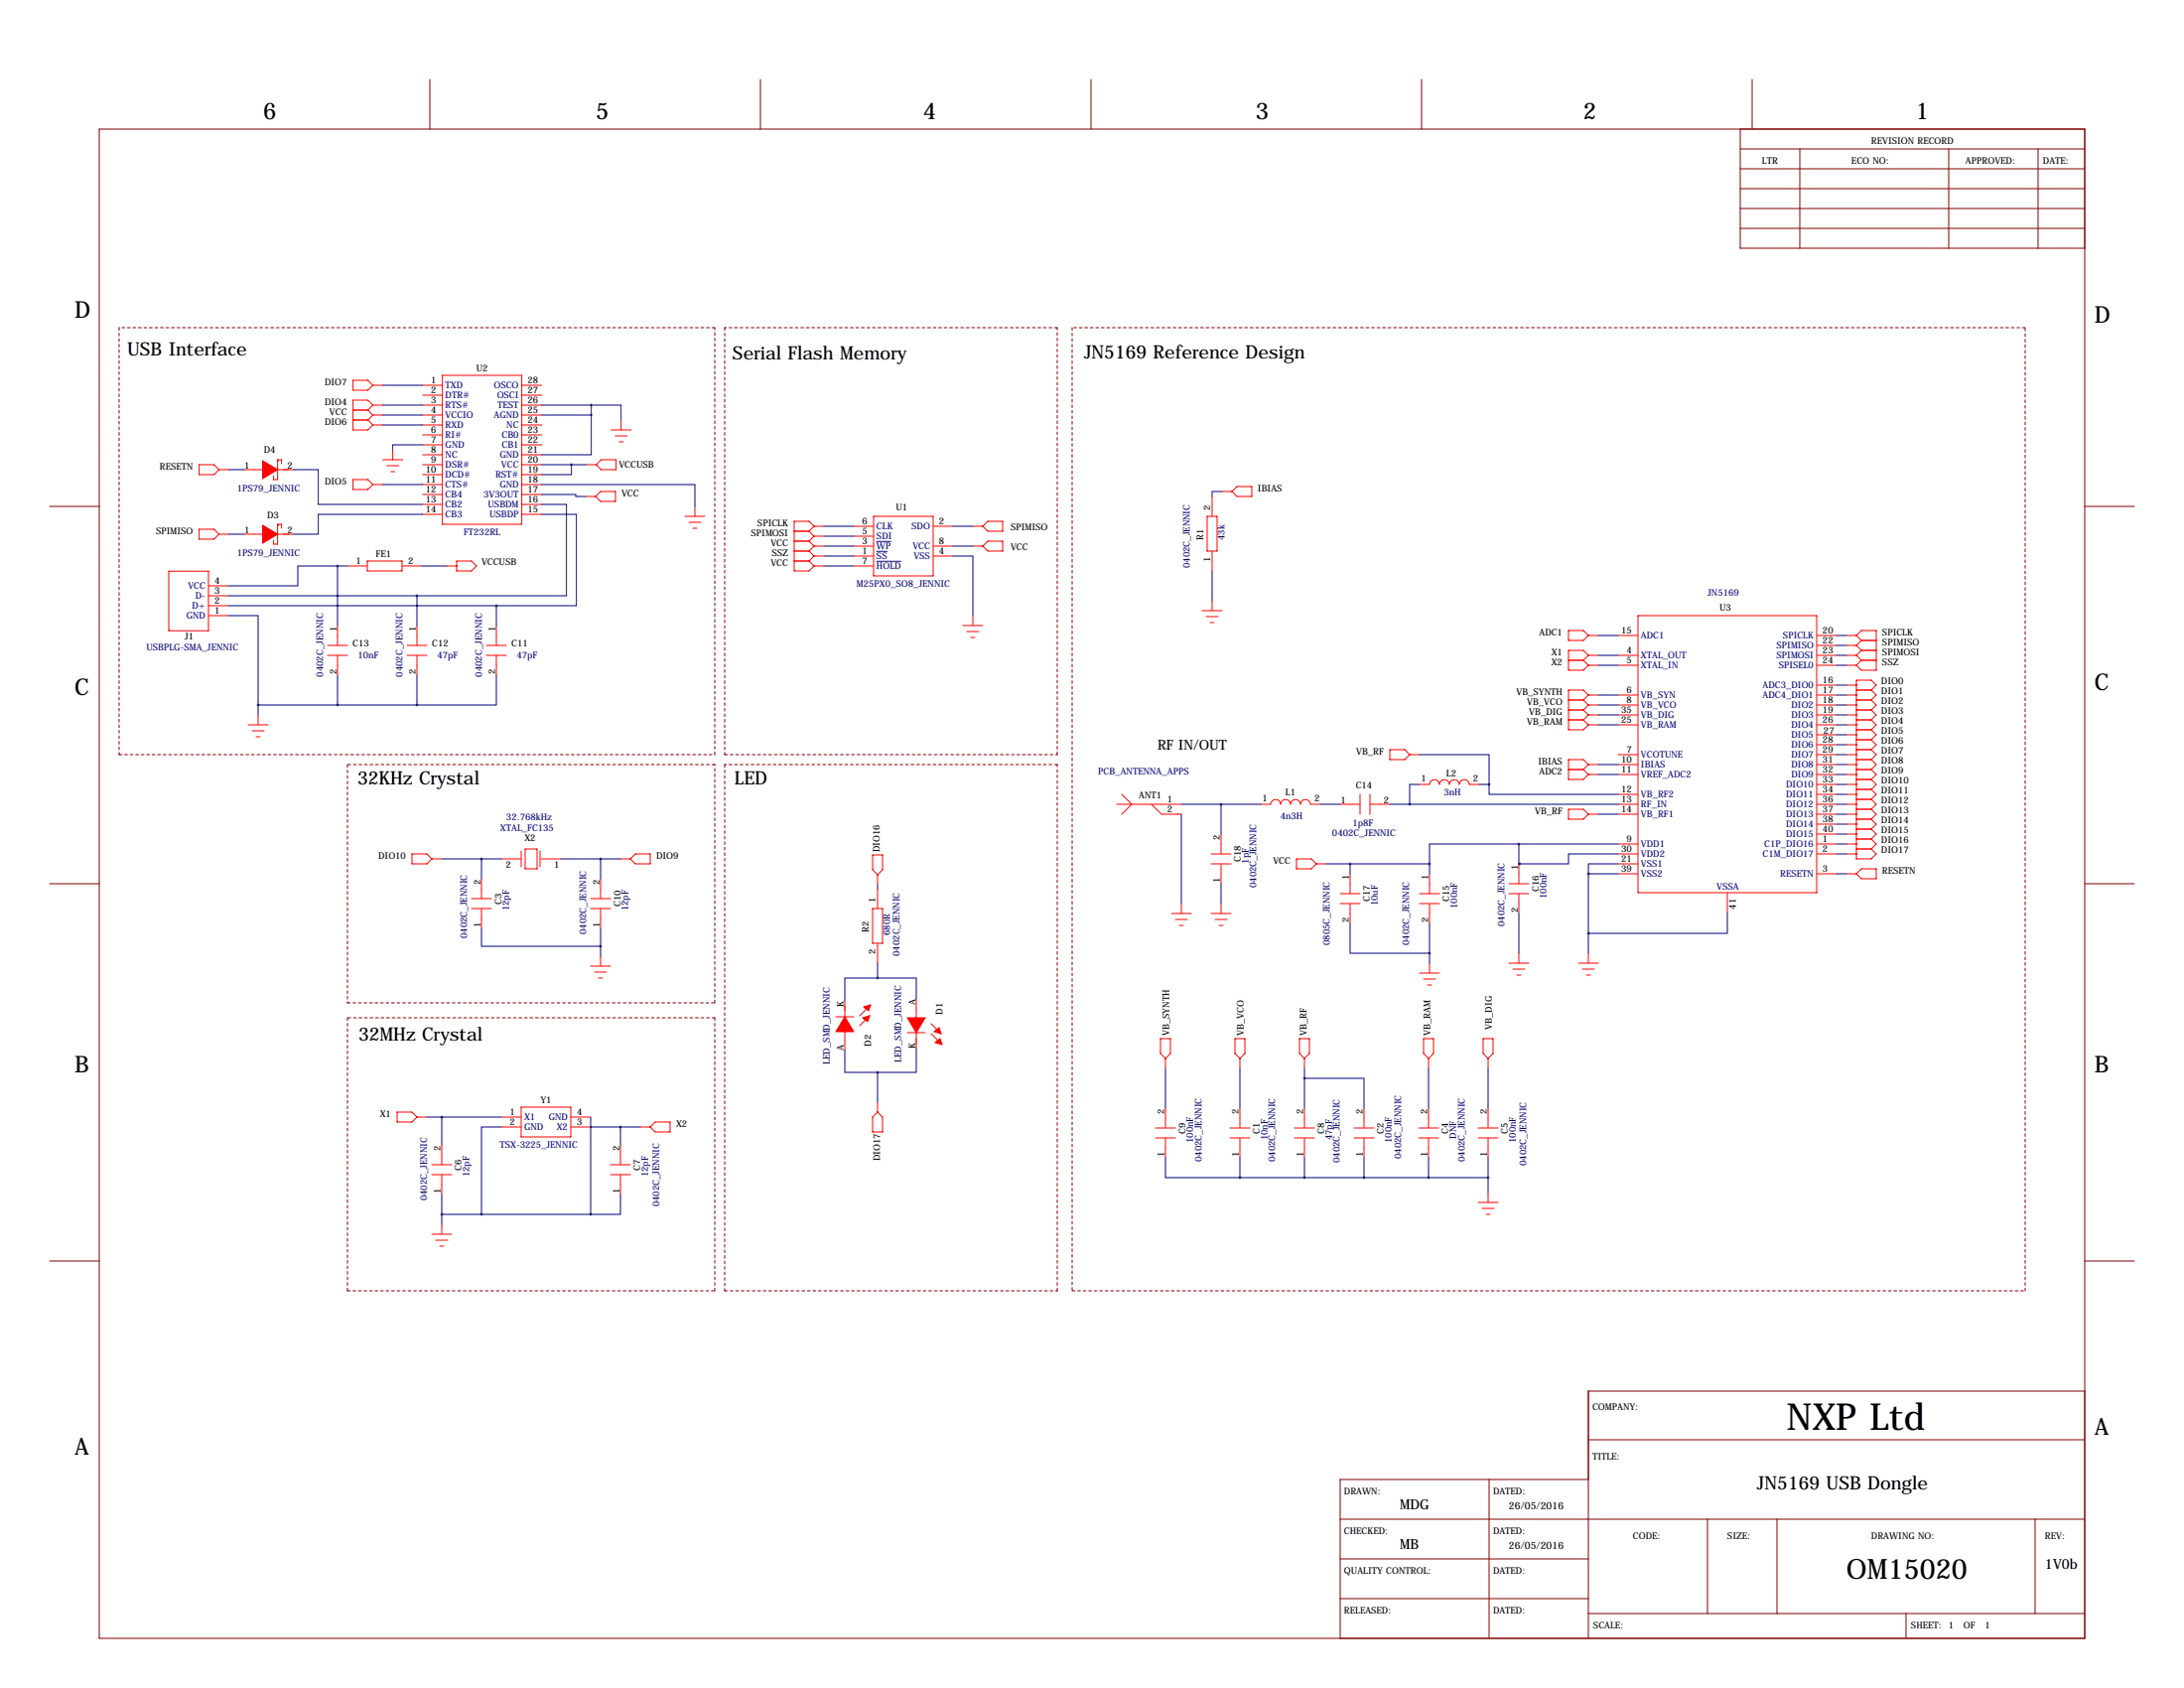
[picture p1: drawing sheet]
<svg xmlns="http://www.w3.org/2000/svg" width="559mm" height="432mm" viewBox="0 0 559 432" stroke-linecap="round" stroke-linejoin="round" font-family="sans-serif">
<g fill="none" stroke="#800000" stroke-width=".25">
<path d="M25.4 33h508v386.1h-508zM110 20.3v12.7M194.6 20.3v12.7M279.1 20.3v12.7M363.7 20.3v12.7M445.3 33v30.5h88.1M445.3 38.1h88.1M448.3 20.3v12.7M460.5 38.1v25.4M498.6 38.1v25.4M521.5 38.1v25.4M445.3 58.4h88.1"/>
<path d="M445.3 53.3h88.1M445.3 43.2h88.1M445.3 48.3h88.1M12.7 129.5h12.7M533.4 129.5h12.7M12.7 226.1h12.7M533.4 226.1h12.7M12.7 322.6h12.7M533.4 322.6h12.7M533.4 355.9h-127v63.2M381 378.5v40.6M406.4 378.5h-63.5v40.6"/>
<path d="M406.4 368.3h127M342.9 388.6h190.5M342.9 398.8h63.5M436.9 388.6v24.1M454.7 388.6v24.1M520.7 388.6v24.1M342.9 408.9h63.5M406.4 412.7h127M487.7 412.7v6.4"/>
</g>
<g fill="none" stroke="#800000" stroke-width=".25" stroke-dasharray=".7 .7">
<path d="M30.5 83.8v109.2M182.9 83.8h-152.4M185.4 83.8v109.2M270.5 83.8h-85.1M274.3 83.8v246.4M518.2 83.8h-243.9M30.5 193h152.4M88.9 195.6v60.9M182.9 193v-109.2M182.9 195.6h-94M185.4 193h85.1M185.4 195.6v134.6"/>
<path d="M270.5 193v-109.2M270.5 195.6h-85.1M88.9 256.5h94M182.9 256.5v-60.9M88.9 260.3v69.9M182.9 260.3h-94M88.9 330.2h94M182.9 330.2v-69.9M185.4 330.2h85.1M270.5 330.2v-134.6M274.3 330.2h243.9M518.2 330.2v-246.4"/>
</g>
<g fill="none" stroke="#f00" stroke-width=".25">
<path d="M90.3 97.3h3.8l1.3 1.3-1.3 1.2h-3.8zM95.4 98.6h2.5M108.1 98.6h5.1M113.2 96h20.3v38.1h-20.3zM133.5 98.6h5.1M51 118.9h3.8l1.2 1.2-1.2 1.3h-3.8zM71 117.9h.1M72 118.6v-1h-1v5.1h-1v-1M90.3 107.4h3.8M90.3 104.9h3.8M94.1 107.4l1.3 1.3M94.1 104.9l1.3 1.3"/>
<path d="M95.4 103.6h2.5M95.4 106.2h2.5M95.4 108.7h2.5M95.4 103.6l-1.3-1.2h-3.8v7.6h3.8l1.3-1.3M95.4 103.6l-1.3 1.3M95.4 106.2l-1.3 1.2M97.9 117.6h5.1M99 119.1h3M100.5 115.1v2.5M108.1 101.1h5.1M108.1 103.6h5.1M108.1 106.2h5.1"/>
<path d="M108.1 108.7h5.1M108.1 111.3h5.1M108.1 113.8h5.1M108.1 116.3h5.1M108.1 118.9h5.1M133.5 101.1h5.1M133.5 103.6h5.1M133.5 106.2h5.1M133.5 108.7h5.1M133.5 111.3h5.1M133.5 113.8h5.1M133.5 116.3h5.1"/>
<path d="M133.5 118.9h5.1M150 118.9h2.6M153.8 117.6h3.8v2.5h-3.8l-1.2-1.2zM156.4 110h5M157.4 111.5h3M158.4 113h1M158.9 107.4v2.6M51 135.4h3.8l1.2 1.3-1.2 1.2h-3.8zM56 120.1h2.6M56 136.7h2.6M62.4 120.1h12.7M62.4 136.7h12.7"/>
<path d="M71 134.4h.1M72 135.1v-1h-1v5.1h-1v-1M90.3 122.7h3.8l1.3 1.3-1.3 1.2h-3.8zM95.4 124h2.5M100 120.6h1M108.1 121.4h5.1M108.1 124h5.1M108.1 126.5h5.1M108.1 129h5.1M108.1 131.6h5.1M133.5 121.4h5.1M133.5 124h5.1"/>
<path d="M133.5 126.5h5.1M133.5 129h5.1M133.5 131.6h5.1M149.9 127h2.5M152.4 127l1.3-1.3h3.8v2.6h-3.8zM175.3 132.1h5M176.3 133.6h3M177.3 135.1h1M177.8 129.5v2.6M203.2 138.4h3.8M203.2 135.9h3.8M207 135.9l1.3 1.3"/>
<path d="M207 138.4l1.3 1.3M208.3 134.6l-1.3-1.3h-3.8v12.7h3.8l1.3-1.2M208.3 134.6h2.5M208.3 137.2h2.5M208.3 139.7h2.5M208.3 137.2l-1.3 1.2M208.3 134.6l-1.3 1.3M208.3 139.7l-1.3 1.3M218.4 134.6h5.1M218.4 137.2h5.1M218.4 139.7h5.1M223.5 132.1h15.3v15.2h-15.3z"/>
<path d="M238.8 134.6h5M238.8 139.7h5M248.9 134.6h2.6M248.9 139.7h2.6M251.5 139.7l1.2-1.3h3.8v2.6h-3.8zM251.5 134.6l1.2-1.3h3.8v2.6h-3.8zM308.9 132.1h2.5v8.9h-2.5zM310.1 127v5.1M312.7 125.7h2.5M316.5 124.5h3.8v2.5h-3.8l-1.3-1.3zM43.2 146.1h10.1v15.2h-10.1zM53.3 157.5h5.1"/>
<path d="M53.3 154.9h5.1M53.3 152.4h5.1M53.3 149.9h5.1M88.9 144.8h5.1M94 143.5h8.9v2.5h-8.9zM102.9 144.8h5M114.3 144.8h2.5M116.8 143.5h3.8l1.3 1.3-1.3 1.2h-3.8zM203.2 143.5h3.8M203.2 141h3.8M207 141l1.3 1.2M207 143.5l1.3 1.3"/>
<path d="M208.3 144.8h2.5M208.3 142.2h2.5M208.3 142.2l-1.3 1.3M218.4 144.8h5.1M218.4 142.2h5.1M238.8 142.2h5M248.9 157.5v2.5M307.6 156.2h5.1M308.6 157.7h3.1M309.6 159.3h1M310.1 141v5M310.1 153.7v2.5"/>
<path d="M419.1 157.5h45.7v70.8h-45.7zM83.8 167.6h5.1M83.8 165.1h5.1M86.4 160v5.1M86.4 167.6v5.1M104.1 167.6h5.1M104.1 165.1h5.1M106.7 160v5.1M106.7 167.6v5.1M124.5 167.6h5M124.5 165.1h5M127 160v5.1"/>
<path d="M127 167.6v5.1M246.4 160h5.1M247.4 161.5h3M248.4 163.1h1M401.3 161.3h3.8l1.3 1.3-1.3 1.2h-3.8zM401.3 179.1h3.8M401.3 168.9h3.8M405.1 179.1l1.3 1.2M405.1 168.9l1.3 1.3M406.4 167.6h2.5M406.4 170.2h2.5M406.4 177.8h2.5"/>
<path d="M406.4 162.6h2.5M406.4 167.6l-1.3-1.2h-3.8v5h3.8l1.3-1.2M406.4 177.8l-1.3-1.3h-3.8v10.2h3.8l1.3-1.3M406.4 177.8l-1.3 1.3M406.4 167.6l-1.3 1.3M414 167.6h5.1M414 170.2h5.1M414 177.8h5.1M414 162.6h5.1M464.8 167.6h5.1M464.8 165.1h5.1M464.8 170.2h5.1"/>
<path d="M464.8 177.8h5.1M464.8 162.6h5.1M464.8 175.3h5.1M472.4 167.6h2.6M472.4 165.1h2.6M472.4 170.2h2.6M472.4 177.8h2.6M472.4 162.6h2.6M472.4 175.3h2.6M475 179.1h3.8M475 176.5h3.8M475 162.6l1.2-1.3h3.9v10.1h-3.9l-1.2-1.2"/>
<path d="M475 162.6l1.2 1.2M475 165.1l1.2 1.3M475 167.6l1.2 1.3M476.2 168.9h3.9M476.2 166.4h3.9M476.2 163.8h3.9M476.2 163.8l-1.2 1.3M476.2 166.4l-1.2 1.2M476.2 168.9l-1.2 1.3M478.8 176.5l1.3-1.2-1.3-1.3h-3.8v45.7h3.8l1.3-1.3-1.3-1.2M478.8 176.5l1.3 1.3-1.3 1.3M478.8 179.1l1.3 1.2-1.3 1.3"/>
<path d="M63.5 185.4h5.1M64.5 186.9h3.1M65.5 188.5h1M66 182.9v2.5M355.6 191.8h3.8l1.3 1.2-1.3 1.3h-3.8zM360.7 193h2.5M401.3 181.6h3.8M401.3 184.1h3.8M401.3 196.8h3.8M405.1 181.6l1.3 1.3M405.1 184.1l1.3 1.3M405.1 196.8l1.3 1.3"/>
<path d="M406.4 180.3h2.5M406.4 195.6h2.5M406.4 198.1h2.5M406.4 185.4h2.5M406.4 182.9h2.5M406.4 195.6l-1.3-1.3h-3.8v5.1h3.8l1.3-1.3M406.4 180.3l-1.3 1.3M406.4 182.9l-1.3 1.2M406.4 195.6l-1.3 1.2M414 193h5.1M414 180.3h5.1M414 195.6h5.1"/>
<path d="M414 198.1h5.1M414 185.4h5.1M414 182.9h5.1M464.8 193h5.1M464.8 180.3h5.1M464.8 195.6h5.1M464.8 198.1h5.1M464.8 185.4h5.1M464.8 182.9h5.1M464.8 188h5.1M464.8 190.5h5.1M472.4 193h2.6"/>
<path d="M472.4 180.3h2.6M472.4 195.6h2.6M472.4 198.1h2.6M472.4 185.4h2.6M472.4 182.9h2.6M472.4 188h2.6M472.4 190.5h2.6M475 194.3h3.8M475 191.8h3.8M475 181.6h3.8M475 184.1h3.8M475 186.7h3.8"/>
<path d="M475 196.8h3.8M475 199.4h3.8M475 189.2h3.8M478.8 181.6l1.3 1.3-1.3 1.2M478.8 184.1l1.3 1.3-1.3 1.3M478.8 186.7l1.3 1.3-1.3 1.2M478.8 189.2l1.3 1.3-1.3 1.3M478.8 191.8l1.3 1.2-1.3 1.3M478.8 194.3l1.3 1.3-1.3 1.2M478.8 196.8l1.3 1.3-1.3 1.3M478.8 199.4l1.3 1.3-1.3 1.2M105.4 218.4h3.8l1.3 1.3-1.3 1.3h-3.8z"/>
<path d="M110.5 219.7h2.5M128.3 219.7h5M133.3 217.7v4M134.4 217.2h3v5h-3zM138.2 217.7v4M138.4 219.7h5.1M158.7 219.7h2.6M161.3 219.7l1.3-1.3h3.8v2.6h-3.8zM223.3 218.7h2.5v3.8l-1.3 1.3-1.2-1.3zM285.8 205.7h16.5M287 203.2l2.6 2.5-2.6 2.6M294.6 205.7l2.6 2.6h5.1"/>
<path d="M301.2 208.3h.1M309.9 218.4h5.1M312.4 213.4v5M322.6 205.7h2.5a1.27 1.27 0 0 1 1.3-1.2 1.27 1.27 0 0 1 1.3 1.2 1.27 1.27 0 0 1 1.2-1.2 1.27 1.27 0 0 1 1.3 1.2 1.27 1.27 0 0 1 1.3-1.2 1.27 1.27 0 0 1 1.2 1.2 1.27 1.27 0 0 1 1.3-1.2 1.27 1.27 0 0 1 1.3 1.2h2.5M331.7 219.7h3.8l1.3 1.3-1.3 1.2h-3.8zM342.9 205.7h5.1M348 203.2v5.1M350.5 205.7h5.1M350.5 203.2v5.1M363.2 200.7l2.6-.1a1.27 1.27 0 0 1 1.2-1.2 1.27 1.27 0 0 1 1.3 1.3 1.27 1.27 0 0 1 1.3-1.3 1.27 1.27 0 0 1 1.2 1.3 1.27 1.27 0 0 1 1.3-1.3 1.27 1.27 0 0 1 1.3 1.3 1.27 1.27 0 0 1 1.2-1.3 1.27 1.27 0 0 1 1.3 1.3h2.6M401.3 207h3.8l1.3 1.3-1.3 1.2h-3.8zM406.4 208.3h2.5"/>
<path d="M414 205.7h5.1M414 215.9h5.1M414 218.4h5.1M414 203.2h5.1M414 208.3h5.1M464.8 205.7h5.1M464.8 200.7h5.1M464.8 215.9h5.1M464.8 218.4h5.1M464.8 203.2h5.1M464.8 208.3h5.1M464.8 210.8h5.1"/>
<path d="M464.8 213.4h5.1M472.4 205.7h2.6M472.4 200.7h2.6M472.4 215.9h2.6M472.4 218.4h2.6M472.4 203.2h2.6M472.4 208.3h2.6M472.4 210.8h2.6M472.4 213.4h2.6M475 217.2h3.8M475 209.5h3.8M475 207h3.8"/>
<path d="M475 201.9h3.8M475 204.5h3.8M475 212.1h3.8M475 214.6h3.8M478.8 201.9l1.3 1.3-1.3 1.3M478.8 204.5l1.3 1.2-1.3 1.3M478.8 207l1.3 1.3-1.3 1.2M478.8 209.5l1.3 1.3-1.3 1.3M478.8 212.1l1.3 1.3-1.3 1.2M478.8 214.6l1.3 1.3-1.3 1.3M120.6 232.4h5.1M120.6 229.9h5.1"/>
<path d="M123.2 224.8v5.1M123.2 232.4v5.1M151.1 232.4h5.1M151.1 229.9h5.1M153.7 224.8v5.1M153.7 232.4v5.1M223.3 232.4h2.5v8.9h-2.5zM224.5 223.8v2.5M224.5 227.3v5.1M299.7 233.7h5.1M300.7 235.2h3.1M301.8 236.7h1"/>
<path d="M302.3 231.1v2.6M309.9 221h5.1M309.9 233.7h5.1M310.9 235.2h3M311.9 236.7h1M312.4 221v5.1M312.4 231.1v2.6M336.8 221h2.5M342.9 231.1h5.1M342.9 228.6h5.1M345.4 223.5v5.1M345.4 231.1v5.1"/>
<path d="M363.2 231.1h5.1M363.2 228.6h5.1M365.8 223.5v5.1M365.8 231.1v5.1M386.1 228.6h5.1M386.1 226.1h5.1M388.6 221v5.1M388.6 228.6v5.1M414 223.5h5.1M414 221h5.1M442 228.3v5.1M464.8 223.5h5.1"/>
<path d="M472.4 223.5h2.6M476.2 222.2h3.9v2.6h-3.9l-1.2-1.3zM151.1 247.1h5.1M152.1 248.7h3.1M153.2 250.2h1M153.7 244.6v2.5M216.2 256v12.7M222.5 259.8l-2.5 2.6M222.5 257.3l-2.5 2.5M224.5 241.3v5.1M234.4 255.5v12.7M363.2 248.9h5.1"/>
<path d="M364.2 250.4h3.1M365.3 252h1M365.8 246.4v2.5M386.1 246.4h5.1M387.1 247.9h3M388.1 249.4h1M388.6 243.8v2.6M403.9 246.4h5M404.9 247.9h3M405.9 249.4h1M406.4 243.8v2.6M213.9 260.1h4.5"/>
<path d="M232.2 264.2h4.5M238.3 261.9l2.5 2.5M238.3 264.4l2.5 2.6M296.9 265.7h2.6v3.8l-1.3 1.3-1.3-1.3zM298.2 270.8v2.5M316 265.7h2.5v3.8l-1.3 1.3-1.2-1.3zM317.2 270.8v2.5M332.5 265.7h2.5v3.8l-1.2 1.3-1.3-1.3zM333.8 270.8v2.5M364.2 265.7h2.6v3.8l-1.3 1.3-1.3-1.3zM365.5 270.8v2.5M379.5 265.7h2.5v3.8l-1.3 1.3-1.2-1.3z"/>
<path d="M380.7 270.8v2.5M101.6 284.5h3.8l1.3 1.3-1.3 1.2h-3.8zM106.7 285.8h2.5M110.5 297.9h5.1M113 292.9v5M128.3 285.8h5M128.3 288.3h5M133.3 283.2h12.7v7.6h-12.7zM146 285.8h5.1M146 288.3h5.1M156.2 297.9h5.1M158.7 292.9v5"/>
<path d="M163.8 288.3h2.6M167.6 287h3.8v2.6h-3.8l-1.2-1.3zM224.5 284.5l1.3 1.3v3.8h-2.5v-3.8zM224.5 281.9v2.6M295.7 291.1h5M295.7 288.5h5M298.2 283.5v5M298.2 291.1v5.1M314.7 291.1h5.1M314.7 288.5h5.1M317.2 283.5v5M317.2 291.1v5.1"/>
<path d="M331.2 291.1h5.1M331.2 288.5h5.1M333.8 283.5v5M333.8 291.1v5.1M346.5 291.1h5M346.5 288.5h5M349 283.5v5M349 291.1v5.1M363 291.1h5M363 288.5h5M365.5 283.5v5M365.5 291.1v5.1"/>
<path d="M378.2 291.1h5.1M378.2 288.5h5.1M380.7 283.5v5M380.7 291.1v5.1M110.5 300.5h5.1M110.5 315.7h5.1M111.5 317.2h3.1M112.5 318.8h1M113 300.5v5.1M113 313.2v2.5M156.2 300.5h5.1M158.7 300.5v5.1"/>
<path d="M378.2 307.6h5.1M379.2 309.1h3.1M380.2 310.6h1.1M380.7 305.1v2.5"/>
</g>
<g fill="#f00" stroke="#f00" stroke-width=".25">
<path d="M67.2 120.1h3.8l-3.8 2.3z"/>
<path d="M67.2 117.9l3.8 2.2h-3.8z"/>
<path d="M67.2 136.7h3.8l-3.8 2.2z"/>
<path d="M67.2 134.4l3.8 2.3h-3.8z"/>
<path d="M232.2 260.3h2.2v3.9z"/>
<path d="M234.4 260.3h2.3l-2.3 3.9z"/>
<path d="M239.3 263.7l1-.8 .5 1.5-1.8-.5z"/>
<path d="M239.3 266.7l1.2-1 .5 1.5z"/>
<path d="M216.2 260.1v3.8h-2.3z"/>
<path d="M216.2 260.1l2.2 3.8h-2.2z"/>
<path d="M220.7 260.3l1.8-.5-.5 1.6z"/>
<path d="M221 257.6l1.8-.6-.6 1.6z"/>
</g>
<g fill="none" stroke="#000080" stroke-width=".25">
<path d="M97.9 98.6h10.2M97.9 108.7h10.2M97.9 103.6h10.2M97.9 106.2h10.2M108.1 113.8h-7.6v1.3M138.6 103.6h12.7M138.6 106.2h12.7M138.6 118.9h11.4M146.2 118.9v2.5h-7.6M151.3 103.6h7.6v3.8M151.3 106.2v10.1h-12.7M151.3 103.6v2.6"/>
<path d="M58.6 120.1h3.8M58.6 136.7h3.8M75.1 120.1h6.3v8.9h26.7M97.9 124h10.2M108.1 131.6h-26.7v5.1h-6.3M138.6 126.5h8.7v.5h2.6M138.6 124h39.2v5.5M138.6 131.6h8.9v23.3h-20.5M138.6 129h6.3v23.4h-38.2M210.8 137.2h7.6M210.8 134.6h7.6M210.8 139.7h7.6"/>
<path d="M224.3 138.5h3.6M243.8 134.6h5.1M243.8 139.7h5.1M312.7 125.7h-2.6v1.3M58.4 157.5h7.6v22.8M58.4 154.9h68.6M58.4 152.4h48.3M86.4 144.8h-10.2v5.1h-17.8M86.4 144.8h2.5M86.4 144.8v15.2M106.7 152.4v7.6M107.9 144.8h6.4"/>
<path d="M127 154.9v5.1M210.8 144.8h7.6M210.8 142.2h7.6M224.3 141h2.7M224.3 143.6h6.2M243.8 142.2h5.1v15.3M310.1 146v7.7M86.4 172.7v7.6M106.7 172.7v7.6M127 172.7v7.6h-20.3M408.9 177.8h5.1M408.9 167.6h5.1"/>
<path d="M408.9 170.2h5.1M408.9 162.6h5.1M469.9 177.8h2.5M469.9 167.6h2.5M469.9 170.2h2.5M469.9 162.6h2.5M469.9 165.1h2.5M469.9 175.3h2.5M66 180.3v2.6M66 180.3h40.7M363.2 193h17.8v7.7M408.9 180.3h5.1"/>
<path d="M408.9 182.9h5.1M408.9 185.4h5.1M408.9 195.6h5.1M408.9 198.1h5.1M469.9 180.3h2.5M469.9 182.9h2.5M469.9 185.4h2.5M469.9 195.6h2.5M469.9 198.1h2.5M469.9 188h2.5M469.9 190.5h2.5M469.9 193h2.5"/>
<path d="M113 219.7h15.3M123.2 219.7v5.1M143.5 219.7h15.2M153.7 219.7v5.1M302.3 205.7h20.3M302.3 208.3v22.8M312.4 205.7v7.7M337.8 205.7h5.1M355.6 205.7h58.4M363.2 200.7h-2.5v5M378.5 200.7h2.5M381 200.7v2.5h33"/>
<path d="M388.6 215.9h-22.8v5.1M388.6 215.9v5.1h.3M388.6 215.9h25.4M408.9 208.3h5.1M414 218.4h-12.7v2.6h-12.4M469.9 205.7h2.5M469.9 200.7h2.5M469.9 208.3h2.5M469.9 215.9h2.5M469.9 203.2h2.5M469.9 210.8h2.5M469.9 213.4h2.5"/>
<path d="M469.9 218.4h2.5M123.2 237.5v4.6h30.5M153.7 237.5v7.1M224.5 226.3v1M312.4 226.1v5M339.3 221h26.5M345.4 236.2v7.6h20.4M345.4 221v2.5M365.8 221v2.5M365.8 236.2v10.2M388.6 233.7v10.1M388.6 221h.3"/>
<path d="M406.4 223.5v20.3M406.4 223.5h7.6M414 221h-7.6v2.5M442 233.4v5.4h-35.6M469.9 223.5h2.5M224.5 250.2h9.9v5.3M224.5 250.2h-8.3v5.8M224.5 246.4v3.8M216.2 268.7v5.6h8.3M224.5 274.3v7.6M234.4 268.2v6.1h-9.9M298.2 273.3v10.2"/>
<path d="M317.2 273.3v10.2M333.8 275.8h15.2v7.7M333.8 273.3v10.2M365.5 273.3v10.2M380.7 273.3v10.2M109.2 285.8h19.1M113 285.8v7.1M128.3 288.3h-5.1v22.3M151.1 288.3h12.7M151.1 285.8v24.8M158.7 288.3v4.6M298.2 296.2v5h19"/>
<path d="M317.2 296.2v5M333.8 296.2v5M349 296.2v5M365.5 296.2v5M380.7 296.2v8.9M113 305.6v7.6M113 310.6h38.1M158.7 305.6v5h-7.6M317.2 301.2h63.5"/>
</g>
<path d="M86.3 144.8a.05 .05 0 0 0 .1 0 .05 .05 0 0 0-.1 0zM66 180.3a.05 .05 0 0 0 .1 0 .05 .05 0 0 0-.1 0zM86.3 180.3a.05 .05 0 0 0 .1 0 .05 .05 0 0 0-.1 0zM113 310.6a.05 .05 0 0 0 .1 0 .05 .05 0 0 0-.1 0zM113 285.8a.05 .05 0 0 0 .1 0 .05 .05 0 0 0-.1 0zM158.7 288.3a.05 .05 0 0 0 .1 0 .05 .05 0 0 0-.1 0zM151.1 310.6a.05 .05 0 0 0 .1 0 .05 .05 0 0 0-.1 0zM153.6 219.7a.05 .05 0 0 0 .1 0 .05 .05 0 0 0-.1 0zM153.6 242.1a.05 .05 0 0 0 .1 0 .05 .05 0 0 0-.1 0zM224.5 274.3a.05 .05 0 0 0 .1 0 .05 .05 0 0 0-.1 0zM224.5 250.2a.05 .05 0 0 0 .1 0 .05 .05 0 0 0-.1 0zM365.7 221a.05 .05 0 0 0 .1 0 .05 .05 0 0 0-.1 0zM365.7 243.8a.05 .05 0 0 0 .1 0 .05 .05 0 0 0-.1 0zM345.4 221a.05 .05 0 0 0 .1 0 .05 .05 0 0 0-.1 0zM317.2 301.2a.05 .05 0 0 0 .1 0 .05 .05 0 0 0-.1 0zM333.7 301.2a.05 .05 0 0 0 .1 0 .05 .05 0 0 0-.1 0zM333.7 275.8a.05 .05 0 0 0 .1 0 .05 .05 0 0 0-.1 0zM380.7 301.2a.05 .05 0 0 0 .1 0 .05 .05 0 0 0-.1 0z" fill="#000080" stroke="#000080" stroke-width=".63"/>
<text font-size="9.5" x="457.2" y="365.8">NXP Ltd</text>
<text font-size="7.1" x="472.4" y="403.9">OM15020</text>
<g font-size="5.9">
<text x="67.3" y="30.5">6</text>
<text x="152.4" y="30.5">5</text>
<text x="236.2" y="30.5">4</text>
<text x="321.3" y="30.5">3</text>
<text x="405.1" y="30.5">2</text>
<text x="490.2" y="30.5">1</text>
<text x="19" y="81.3">D</text>
<text x="535.9" y="82.6">D</text>
<text x="19" y="177.8">C</text>
<text x="535.9" y="176.5">C</text>
<text x="19" y="274.3">B</text>
<text x="535.9" y="274.3">B</text>
<text x="535.9" y="367">A</text>
<text x="19" y="372.1">A</text>
</g>
<g font-size="4.7">
<text x="32.5" y="90.9">USB Interface</text>
<text x="187.5" y="91.9">Serial Flash Memory</text>
<text x="277.4" y="91.7">JN5169 Reference Design</text>
<text x="91.4" y="200.7">32KHz Crystal</text>
<text x="188" y="200.7">LED</text>
<text x="91.7" y="266.2">32MHz Crystal</text>
<text x="449.6" y="381">JN5169 USB Dongle</text>
</g>
<g font-size="3.6">
<text x="296.2" y="191.8">RF IN/OUT</text>
<text x="358.1" y="386.1">MDG</text>
<text x="358.1" y="396.2">MB</text>
<text x="523.2" y="401.3">1V0b</text>
</g>
<g font-size="2.6">
<text x="386.1" y="386.1">26/05/2016</text>
<text x="386.1" y="396.2">26/05/2016</text>
</g>
<g font-size="2.4">
<text x="450.8" y="41.9">LTR</text>
<text x="473.7" y="41.9">ECO NO:</text>
<text x="478.8" y="36.8">REVISION RECORD</text>
<text x="502.9" y="41.9">APPROVED:</text>
<text x="522.7" y="41.9">DATE:</text>
<text x="121.8" y="95">U2</text>
<text x="83.1" y="98.6">DIO7</text>
<text x="110.3" y="98">1</text>
<text x="110.3" y="100.6">2</text>
<text x="135" y="98">28</text>
<text x="135" y="100.6">27</text>
<text x="83.1" y="103.6">DIO4</text>
<text x="84.3" y="106.2">VCC</text>
<text x="110.3" y="103.1">3</text>
<text x="110.3" y="105.7">4</text>
<text x="135" y="103.1">26</text>
<text x="135" y="105.7">25</text>
<text x="83.1" y="108.7">DIO6</text>
<text x="110.3" y="108.2">5</text>
<text x="110.3" y="110.7">6</text>
<text x="110.3" y="113.3">7</text>
<text x="135" y="108.2">24</text>
<text x="135" y="110.7">23</text>
<text x="135" y="113.3">22</text>
<text x="62.5" y="119.9">1</text>
<text x="67.5" y="115.9">D4</text>
<text x="73.6" y="119.9">2</text>
<text x="110.3" y="115.8">8</text>
<text x="110.3" y="118.4">9</text>
<text x="135" y="115.8">21</text>
<text x="135" y="118.4">20</text>
<text x="158.3" y="119.6">VCCUSB</text>
<text x="40.9" y="120.1">RESETN</text>
<text x="83.1" y="124">DIO5</text>
<text x="108.9" y="120.9">10</text>
<text x="108.9" y="123.4">11</text>
<text x="108.9" y="126">12</text>
<text x="135" y="120.9">19</text>
<text x="135" y="123.4">18</text>
<text x="135" y="126">17</text>
<text x="321.8" y="125.7">IBIAS</text>
<text x="108.9" y="128.5">13</text>
<text x="108.9" y="131.1">14</text>
<text x="135" y="128.5">16</text>
<text x="135" y="131.1">15</text>
<text x="159" y="127">VCC</text>
<text x="229.2" y="130.6">U1</text>
<text x="309.6" y="130.6" transform="rotate(-90 309.6 130.6)">2</text>
<text x="39.9" y="136.7">SPIMISO</text>
<text x="62.5" y="136.4">1</text>
<text x="68.4" y="132.6">D3</text>
<text x="73.6" y="136.4">2</text>
<text x="192.2" y="137.2">SPIMOSI</text>
<text x="193.8" y="134.6">SPICLK</text>
<text x="220.6" y="134.1">6</text>
<text x="220.6" y="136.7">5</text>
<text x="240.3" y="134.1">2</text>
<text x="258.6" y="135.6">SPIMISO</text>
<text x="96.2" y="142.5">FE1</text>
<text x="197.2" y="139.7">VCC</text>
<text x="197.5" y="142.2">SSZ</text>
<text x="220.6" y="139.2">3</text>
<text x="220.6" y="141.7">1</text>
<text x="240.3" y="139.2">8</text>
<text x="240.3" y="141.7">4</text>
<text x="258.6" y="140.7">VCC</text>
<text x="307.9" y="138.2" transform="rotate(-90 307.9 138.2)">R1</text>
<text x="309.6" y="143.9" transform="rotate(-90 309.6 143.9)">1</text>
<text x="54.9" y="149.4">4</text>
<text x="91.1" y="144.3">1</text>
<text x="104.4" y="144.3">2</text>
<text x="123.2" y="144.5">VCCUSB</text>
<text x="197.2" y="144.8">VCC</text>
<text x="220.6" y="144.3">7</text>
<text x="54.9" y="154.4">2</text>
<text x="54.9" y="151.9">3</text>
<text x="54.9" y="157">1</text>
<text x="86.1" y="161.5" transform="rotate(-90 86.1 161.5)">1</text>
<text x="106.4" y="161.5" transform="rotate(-90 106.4 161.5)">1</text>
<text x="126.7" y="161.5" transform="rotate(-90 126.7 161.5)">1</text>
<text x="440" y="156.2">U3</text>
<text x="47.3" y="163.5">J1</text>
<text x="90.2" y="165.3">C13</text>
<text x="110.6" y="165.3">C12</text>
<text x="130.9" y="165.3">C11</text>
<text x="393.8" y="162.6">ADC1</text>
<text x="396.9" y="167.6">X1</text>
<text x="414.9" y="162.1">15</text>
<text x="416.2" y="167.1">4</text>
<text x="466.3" y="162.1">20</text>
<text x="466.3" y="164.6">22</text>
<text x="466.3" y="167.1">23</text>
<text x="481.6" y="162.6">SPICLK</text>
<text x="481.6" y="165.1">SPIMISO</text>
<text x="481.6" y="167.6">SPIMOSI</text>
<text x="86.1" y="172.6" transform="rotate(-90 86.1 172.6)">2</text>
<text x="106.4" y="172.6" transform="rotate(-90 106.4 172.6)">2</text>
<text x="126.7" y="172.6" transform="rotate(-90 126.7 172.6)">2</text>
<text x="396.9" y="170.2">X2</text>
<text x="416.2" y="169.7">5</text>
<text x="466.3" y="169.7">24</text>
<text x="481.6" y="170.2">SSZ</text>
<text x="388" y="177.8">VB_SYNTH</text>
<text x="416.2" y="177.3">6</text>
<text x="416.2" y="179.8">8</text>
<text x="466.3" y="174.8">16</text>
<text x="466.3" y="177.3">17</text>
<text x="466.3" y="179.8">18</text>
<text x="481.3" y="175">DIO0</text>
<text x="481.3" y="177.5">DIO1</text>
<text x="390.7" y="180.3">VB_VCO</text>
<text x="390.7" y="185.4">VB_RAM</text>
<text x="391.2" y="182.9">VB_DIG</text>
<text x="414.9" y="184.9">25</text>
<text x="414.9" y="182.4">35</text>
<text x="466.3" y="182.4">19</text>
<text x="466.3" y="184.9">26</text>
<text x="481.3" y="180.1">DIO2</text>
<text x="481.3" y="182.6">DIO3</text>
<text x="481.3" y="185.2">DIO4</text>
<text x="466.3" y="190">28</text>
<text x="466.6" y="187.7">27</text>
<text x="481.3" y="187.7">DIO5</text>
<text x="481.3" y="190.2">DIO6</text>
<text x="347" y="193">VB_RF</text>
<text x="393.5" y="195.6">IBIAS</text>
<text x="414.9" y="195.1">10</text>
<text x="414.9" y="197.6">11</text>
<text x="416.2" y="192.5">7</text>
<text x="466.3" y="192.5">29</text>
<text x="466.3" y="195.1">31</text>
<text x="466.3" y="197.6">32</text>
<text x="481.3" y="192.8">DIO7</text>
<text x="481.3" y="195.3">DIO8</text>
<text x="481.3" y="197.9">DIO9</text>
<text x="328.9" y="203.5">L1</text>
<text x="346.9" y="201.7">C14</text>
<text x="363.6" y="199.9">1</text>
<text x="370.1" y="198.6">L2</text>
<text x="376.9" y="199.9">2</text>
<text x="393.8" y="198.1">ADC2</text>
<text x="414.9" y="202.7">12</text>
<text x="466.3" y="200.2">33</text>
<text x="466.3" y="202.7">34</text>
<text x="481.3" y="200.4">DIO10</text>
<text x="481.3" y="202.9">DIO11</text>
<text x="291.4" y="204.1">ANT1</text>
<text x="298.7" y="205.2">1</text>
<text x="298.7" y="207.8">2</text>
<text x="323" y="205">1</text>
<text x="336.3" y="205">2</text>
<text x="343.1" y="205.5">1</text>
<text x="354.1" y="205.5">2</text>
<text x="392.7" y="208.3">VB_RF</text>
<text x="414.9" y="205.2">13</text>
<text x="414.9" y="207.8">14</text>
<text x="466.3" y="205.2">36</text>
<text x="466.3" y="207.8">37</text>
<text x="481.3" y="205.5">DIO12</text>
<text x="481.3" y="208">DIO13</text>
<text x="134.2" y="215">X2</text>
<text x="312.2" y="214.9" transform="rotate(-90 312.2 214.9)">2</text>
<text x="416.2" y="215.4">9</text>
<text x="466.3" y="215.4">1</text>
<text x="466.3" y="210.3">38</text>
<text x="466.3" y="212.9">40</text>
<text x="481.3" y="210.6">DIO14</text>
<text x="481.3" y="213.1">DIO15</text>
<text x="481.3" y="215.6">DIO16</text>
<text x="96.8" y="219.7">DIO10</text>
<text x="129.5" y="222">2</text>
<text x="141.7" y="221.9">1</text>
<text x="167.9" y="219.7">DIO9</text>
<text x="225.1" y="218" transform="rotate(-90 225.1 218)">DIO16</text>
<text x="317.5" y="220.5" transform="rotate(-90 317.5 220.5)">C18</text>
<text x="325.7" y="221">VCC</text>
<text x="414.9" y="220.5">21</text>
<text x="414.9" y="217.9">30</text>
<text x="466.3" y="217.9">2</text>
<text x="481.3" y="218.2">DIO17</text>
<text x="122.9" y="226.3" transform="rotate(-90 122.9 226.3)">2</text>
<text x="153.4" y="226.3" transform="rotate(-90 153.4 226.3)">2</text>
<text x="312.2" y="225.9" transform="rotate(-90 312.2 225.9)">1</text>
<text x="345.2" y="225" transform="rotate(-90 345.2 225)">1</text>
<text x="365.5" y="225" transform="rotate(-90 365.5 225)">1</text>
<text x="388.4" y="222.5" transform="rotate(-90 388.4 222.5)">1</text>
<text x="414.9" y="223">39</text>
<text x="466.3" y="223">3</text>
<text x="481.6" y="223.5">RESETN</text>
<text x="128.3" y="231.3" transform="rotate(-90 128.3 231.3)">C3</text>
<text x="158.7" y="232" transform="rotate(-90 158.7 232)">C10</text>
<text x="224" y="230.9" transform="rotate(-90 224 230.9)">1</text>
<text x="350.5" y="230.7" transform="rotate(-90 350.5 230.7)">C17</text>
<text x="370.8" y="230.7" transform="rotate(-90 370.8 230.7)">C15</text>
<text x="388.4" y="233.5" transform="rotate(-90 388.4 233.5)">2</text>
<text x="393.7" y="228.2" transform="rotate(-90 393.7 228.2)">C16</text>
<text x="444.1" y="232.6" transform="rotate(-90 444.1 232.6)">41</text>
<text x="122.9" y="237.3" transform="rotate(-90 122.9 237.3)">1</text>
<text x="153.4" y="237.3" transform="rotate(-90 153.4 237.3)">1</text>
<text x="222.3" y="238.6" transform="rotate(-90 222.3 238.6)">R2</text>
<text x="345.2" y="236.1" transform="rotate(-90 345.2 236.1)">2</text>
<text x="365.5" y="236.1" transform="rotate(-90 365.5 236.1)">2</text>
<text x="224" y="244.2" transform="rotate(-90 224 244.2)">2</text>
<text x="215.9" y="257.6" transform="rotate(-90 215.9 257.6)">K</text>
<text x="234.2" y="257" transform="rotate(-90 234.2 257)">A</text>
<text x="241.2" y="259.6" transform="rotate(-90 241.2 259.6)">D1</text>
<text x="381.8" y="263.3" transform="rotate(-90 381.8 263.3)">VB_DIG</text>
<text x="215.9" y="268.7" transform="rotate(-90 215.9 268.7)">A</text>
<text x="222.9" y="267.7" transform="rotate(-90 222.9 267.7)">D2</text>
<text x="234.2" y="268.2" transform="rotate(-90 234.2 268.2)">K</text>
<text x="299.2" y="264.9" transform="rotate(-90 299.2 264.9)">VB_SYNTH</text>
<text x="318.3" y="264.9" transform="rotate(-90 318.3 264.9)">VB_VCO</text>
<text x="334.3" y="264.9" transform="rotate(-90 334.3 264.9)">VB_RF</text>
<text x="366" y="264.9" transform="rotate(-90 366 264.9)">VB_RAM</text>
<text x="97.2" y="285.8">X1</text>
<text x="130.5" y="285.2">1</text>
<text x="130.5" y="287.8">2</text>
<text x="138.3" y="282.2">Y1</text>
<text x="147.6" y="285.2">4</text>
<text x="147.6" y="287.8">3</text>
<text x="297.9" y="285" transform="rotate(-90 297.9 285)">2</text>
<text x="317" y="285" transform="rotate(-90 317 285)">2</text>
<text x="333.5" y="285" transform="rotate(-90 333.5 285)">2</text>
<text x="348.7" y="285" transform="rotate(-90 348.7 285)">2</text>
<text x="365.3" y="285" transform="rotate(-90 365.3 285)">2</text>
<text x="380.5" y="285" transform="rotate(-90 380.5 285)">2</text>
<text x="173" y="288.3">X2</text>
<text x="303.3" y="290" transform="rotate(-90 303.3 290)">C9</text>
<text x="322.3" y="290" transform="rotate(-90 322.3 290)">C1</text>
<text x="338.8" y="290" transform="rotate(-90 338.8 290)">C8</text>
<text x="354.1" y="290" transform="rotate(-90 354.1 290)">C2</text>
<text x="370.6" y="290" transform="rotate(-90 370.6 290)">C4</text>
<text x="385.8" y="290" transform="rotate(-90 385.8 290)">C5</text>
<text x="112.8" y="294.4" transform="rotate(-90 112.8 294.4)">2</text>
<text x="118.1" y="299.4" transform="rotate(-90 118.1 299.4)">C6</text>
<text x="158.5" y="294.4" transform="rotate(-90 158.5 294.4)">2</text>
<text x="163.8" y="299.4" transform="rotate(-90 163.8 299.4)">C7</text>
<text x="225.2" y="297" transform="rotate(-90 225.2 297)">DIO17</text>
<text x="297.9" y="296" transform="rotate(-90 297.9 296)">1</text>
<text x="317" y="296" transform="rotate(-90 317 296)">1</text>
<text x="333.5" y="296" transform="rotate(-90 333.5 296)">1</text>
<text x="348.7" y="296" transform="rotate(-90 348.7 296)">1</text>
<text x="365.3" y="296" transform="rotate(-90 365.3 296)">1</text>
<text x="380.5" y="296" transform="rotate(-90 380.5 296)">1</text>
<text x="112.8" y="305.4" transform="rotate(-90 112.8 305.4)">1</text>
<text x="158.5" y="305.4" transform="rotate(-90 158.5 305.4)">1</text>
<text x="407.4" y="360.7">COMPANY:</text>
<text x="407.4" y="373.4">TITLE:</text>
<text x="343.9" y="382.3">DRAWN:</text>
<text x="382" y="382.3">DATED:</text>
<text x="343.9" y="392.4">CHECKED:</text>
<text x="382" y="392.4">DATED:</text>
<text x="417.8" y="393.7">CODE:</text>
<text x="442" y="393.7">SIZE:</text>
<text x="478.8" y="393.7">DRAWING NO:</text>
<text x="523.2" y="393.7">REV:</text>
<text x="343.9" y="402.6">QUALITY CONTROL:</text>
<text x="382" y="402.6">DATED:</text>
<text x="343.9" y="412.7">RELEASED:</text>
<text x="382" y="412.7">DATED:</text>
<text x="407.7" y="416.6">SCALE:</text>
<text x="488.9" y="416.6">SHEET: 1</text>
<text x="502.4" y="416.6">OF</text>
<text x="507.8" y="416.6">1</text>
</g>
<g font-size="2.4" fill="#000080">
<text x="113.9" y="99.4">TXD</text>
<text x="113.9" y="101.9">DTR#</text>
<text x="126.4" y="99.4">OSCO</text>
<text x="127.2" y="101.9">OSCI</text>
<text x="113.9" y="104.5">RTS#</text>
<text x="113.9" y="107">VCCIO</text>
<text x="126.4" y="107">AGND</text>
<text x="127.3" y="104.5">TEST</text>
<text x="113.9" y="109.5">RXD</text>
<text x="113.9" y="112.1">RI#</text>
<text x="128.4" y="112.1">CB0</text>
<text x="129.6" y="109.5">NC</text>
<text x="113.9" y="114.6">GND</text>
<text x="113.9" y="117.2">NC</text>
<text x="113.9" y="119.7">DSR#</text>
<text x="127.8" y="117.2">GND</text>
<text x="128.3" y="119.7">VCC</text>
<text x="128.4" y="114.6">CB1</text>
<text x="60.6" y="125.6">1PS79_JENNIC</text>
<text x="113.9" y="122.2">DCD#</text>
<text x="113.9" y="124.8">CTS#</text>
<text x="126.8" y="122.2">RST#</text>
<text x="127.8" y="124.8">GND</text>
<text x="113.9" y="127.3">CB4</text>
<text x="113.9" y="129.9">CB2</text>
<text x="123.8" y="127.3">3V3OUT</text>
<text x="124.9" y="129.9">USBDM</text>
<text x="113.9" y="132.4">CB3</text>
<text x="118.7" y="136.8">FT232RL</text>
<text x="125.3" y="132.4">USBDP</text>
<text x="224.3" y="135.5">CLK</text>
<text x="224.3" y="138">SDI</text>
<text x="233.2" y="135.5">SDO</text>
<text x="60.6" y="142.1">1PS79_JENNIC</text>
<text x="224.3" y="140.5">WP</text>
<text x="224.3" y="143.1">SS</text>
<text x="233.5" y="140.5">VCC</text>
<text x="233.8" y="143.1">VSS</text>
<text x="313.3" y="138.2" transform="rotate(-90 313.3 138.2)">43k</text>
<text x="219.2" y="150">M25PX0_SO8_JENNIC</text>
<text x="224.3" y="145.6">HOLD</text>
<text x="304.4" y="145.3" transform="rotate(-90 304.4 145.3)">0402C_JENNIC</text>
<text x="48.1" y="150.7">VCC</text>
<text x="49.2" y="155.8">D+</text>
<text x="50" y="153.2">D-</text>
<text x="436.9" y="152.3">JN5169</text>
<text x="47.7" y="158.3">GND</text>
<text x="37.5" y="166.4">USBPLG-SMA_JENNIC</text>
<text x="419.9" y="163.4">ADC1</text>
<text x="454.5" y="165.9">SPIMISO</text>
<text x="456.2" y="163.4">SPICLK</text>
<text x="82.6" y="173.1" transform="rotate(-90 82.6 173.1)">0402C_JENNIC</text>
<text x="91.6" y="168.3">10nF</text>
<text x="103" y="173.1" transform="rotate(-90 103 173.1)">0402C_JENNIC</text>
<text x="111.9" y="168.3">47pF</text>
<text x="123.3" y="173.1" transform="rotate(-90 123.3 173.1)">0402C_JENNIC</text>
<text x="132.2" y="168.3">47pF</text>
<text x="419.9" y="168.5">XTAL_OUT</text>
<text x="419.9" y="171">XTAL_IN</text>
<text x="454.5" y="168.5">SPIMOSI</text>
<text x="455.1" y="171">SPISEL0</text>
<text x="419.9" y="178.6">VB_SYN</text>
<text x="451" y="176.1">ADC3_DIO0</text>
<text x="451" y="178.6">ADC4_DIO1</text>
<text x="419.9" y="181.2">VB_VCO</text>
<text x="419.9" y="183.7">VB_DIG</text>
<text x="458.4" y="181.2">DIO2</text>
<text x="458.4" y="183.7">DIO3</text>
<text x="419.9" y="186.3">VB_RAM</text>
<text x="458.4" y="186.3">DIO4</text>
<text x="458.4" y="188.8">DIO5</text>
<text x="458.4" y="191.3">DIO6</text>
<text x="419.9" y="193.9">VCOTUNE</text>
<text x="419.9" y="196.4">IBIAS</text>
<text x="458.4" y="193.9">DIO7</text>
<text x="458.4" y="196.4">DIO8</text>
<text x="281" y="198">PCB_ANTENNA_APPS</text>
<text x="369.4" y="203.3">3nH</text>
<text x="419.9" y="199">VREF_ADC2</text>
<text x="457" y="201.5">DIO10</text>
<text x="458.4" y="199">DIO9</text>
<text x="129.5" y="209.8">32.768kHz</text>
<text x="327.6" y="209.4">4n3H</text>
<text x="419.9" y="204">VB_RF2</text>
<text x="419.9" y="206.6">RF_IN</text>
<text x="419.9" y="209.1">VB_RF1</text>
<text x="457" y="204">DIO11</text>
<text x="457" y="206.6">DIO12</text>
<text x="457" y="209.1">DIO13</text>
<text x="128" y="212.6">XTAL_FC135</text>
<text x="340.9" y="213.8">0402C_JENNIC</text>
<text x="346.1" y="211.2">1p8F</text>
<text x="457" y="211.7">DIO14</text>
<text x="457" y="214.2">DIO15</text>
<text x="319.5" y="220.9" transform="rotate(-90 319.5 220.9)">1pF</text>
<text x="419.9" y="216.7">VDD1</text>
<text x="419.9" y="221.8">VSS1</text>
<text x="419.9" y="219.3">VDD2</text>
<text x="451" y="219.3">C1M_DIO17</text>
<text x="451.4" y="216.7">C1P_DIO16</text>
<text x="321.4" y="227.1" transform="rotate(-90 321.4 227.1)">0402C_JENNIC</text>
<text x="419.9" y="224.4">VSS2</text>
<text x="439.2" y="227.7">VSSA</text>
<text x="455.5" y="224.4">RESETN</text>
<text x="130.2" y="233" transform="rotate(-90 130.2 233)">12pF</text>
<text x="160.7" y="233" transform="rotate(-90 160.7 233)">12pF</text>
<text x="352.5" y="231.8" transform="rotate(-90 352.5 231.8)">10uF</text>
<text x="372.8" y="232.4" transform="rotate(-90 372.8 232.4)">100nF</text>
<text x="395.7" y="229.9" transform="rotate(-90 395.7 229.9)">100nF</text>
<text x="150" y="239" transform="rotate(-90 150 239)">0402C_JENNIC</text>
<text x="227.7" y="239.3" transform="rotate(-90 227.7 239.3)">680R</text>
<text x="384.9" y="237" transform="rotate(-90 384.9 237)">0402C_JENNIC</text>
<text x="119.5" y="240" transform="rotate(-90 119.5 240)">0402C_JENNIC</text>
<text x="230.2" y="244.6" transform="rotate(-90 230.2 244.6)">0402C_JENNIC</text>
<text x="340.2" y="241.8" transform="rotate(-90 340.2 241.8)">0805C_JENNIC</text>
<text x="360.6" y="241.8" transform="rotate(-90 360.6 241.8)">0402C_JENNIC</text>
<text x="212.3" y="272.2" transform="rotate(-90 212.3 272.2)">LED_SMD_JENNIC</text>
<text x="230.6" y="271.7" transform="rotate(-90 230.6 271.7)">LED_SMD_JENNIC</text>
<text x="134.1" y="286.6">X1</text>
<text x="140.4" y="286.6">GND</text>
<text x="127.9" y="293.6">TSX-3225_JENNIC</text>
<text x="134.1" y="289.1">GND</text>
<text x="142.4" y="289.1">X2</text>
<text x="305.2" y="292.4" transform="rotate(-90 305.2 292.4)">100nF</text>
<text x="324.3" y="291.7" transform="rotate(-90 324.3 291.7)">10nF</text>
<text x="340.8" y="291.7" transform="rotate(-90 340.8 291.7)">47pF</text>
<text x="356" y="292.4" transform="rotate(-90 356 292.4)">100nF</text>
<text x="372.6" y="291.3" transform="rotate(-90 372.6 291.3)">DNF</text>
<text x="387.8" y="292.4" transform="rotate(-90 387.8 292.4)">100nF</text>
<text x="307.5" y="297.2" transform="rotate(-90 307.5 297.2)">0402C_JENNIC</text>
<text x="326.3" y="297.2" transform="rotate(-90 326.3 297.2)">0402C_JENNIC</text>
<text x="342.8" y="297.4" transform="rotate(-90 342.8 297.4)">0402C_JENNIC</text>
<text x="358.5" y="296.4" transform="rotate(-90 358.5 296.4)">0402C_JENNIC</text>
<text x="374.8" y="297.2" transform="rotate(-90 374.8 297.2)">0402C_JENNIC</text>
<text x="390.5" y="298.2" transform="rotate(-90 390.5 298.2)">0402C_JENNIC</text>
<text x="120.1" y="301.1" transform="rotate(-90 120.1 301.1)">12pF</text>
<text x="165.8" y="301.1" transform="rotate(-90 165.8 301.1)">12pF</text>
<text x="109.3" y="307.2" transform="rotate(-90 109.3 307.2)">0402C_JENNIC</text>
<text x="168.7" y="308.7" transform="rotate(-90 168.7 308.7)">0402C_JENNIC</text>
</g>
</svg>
